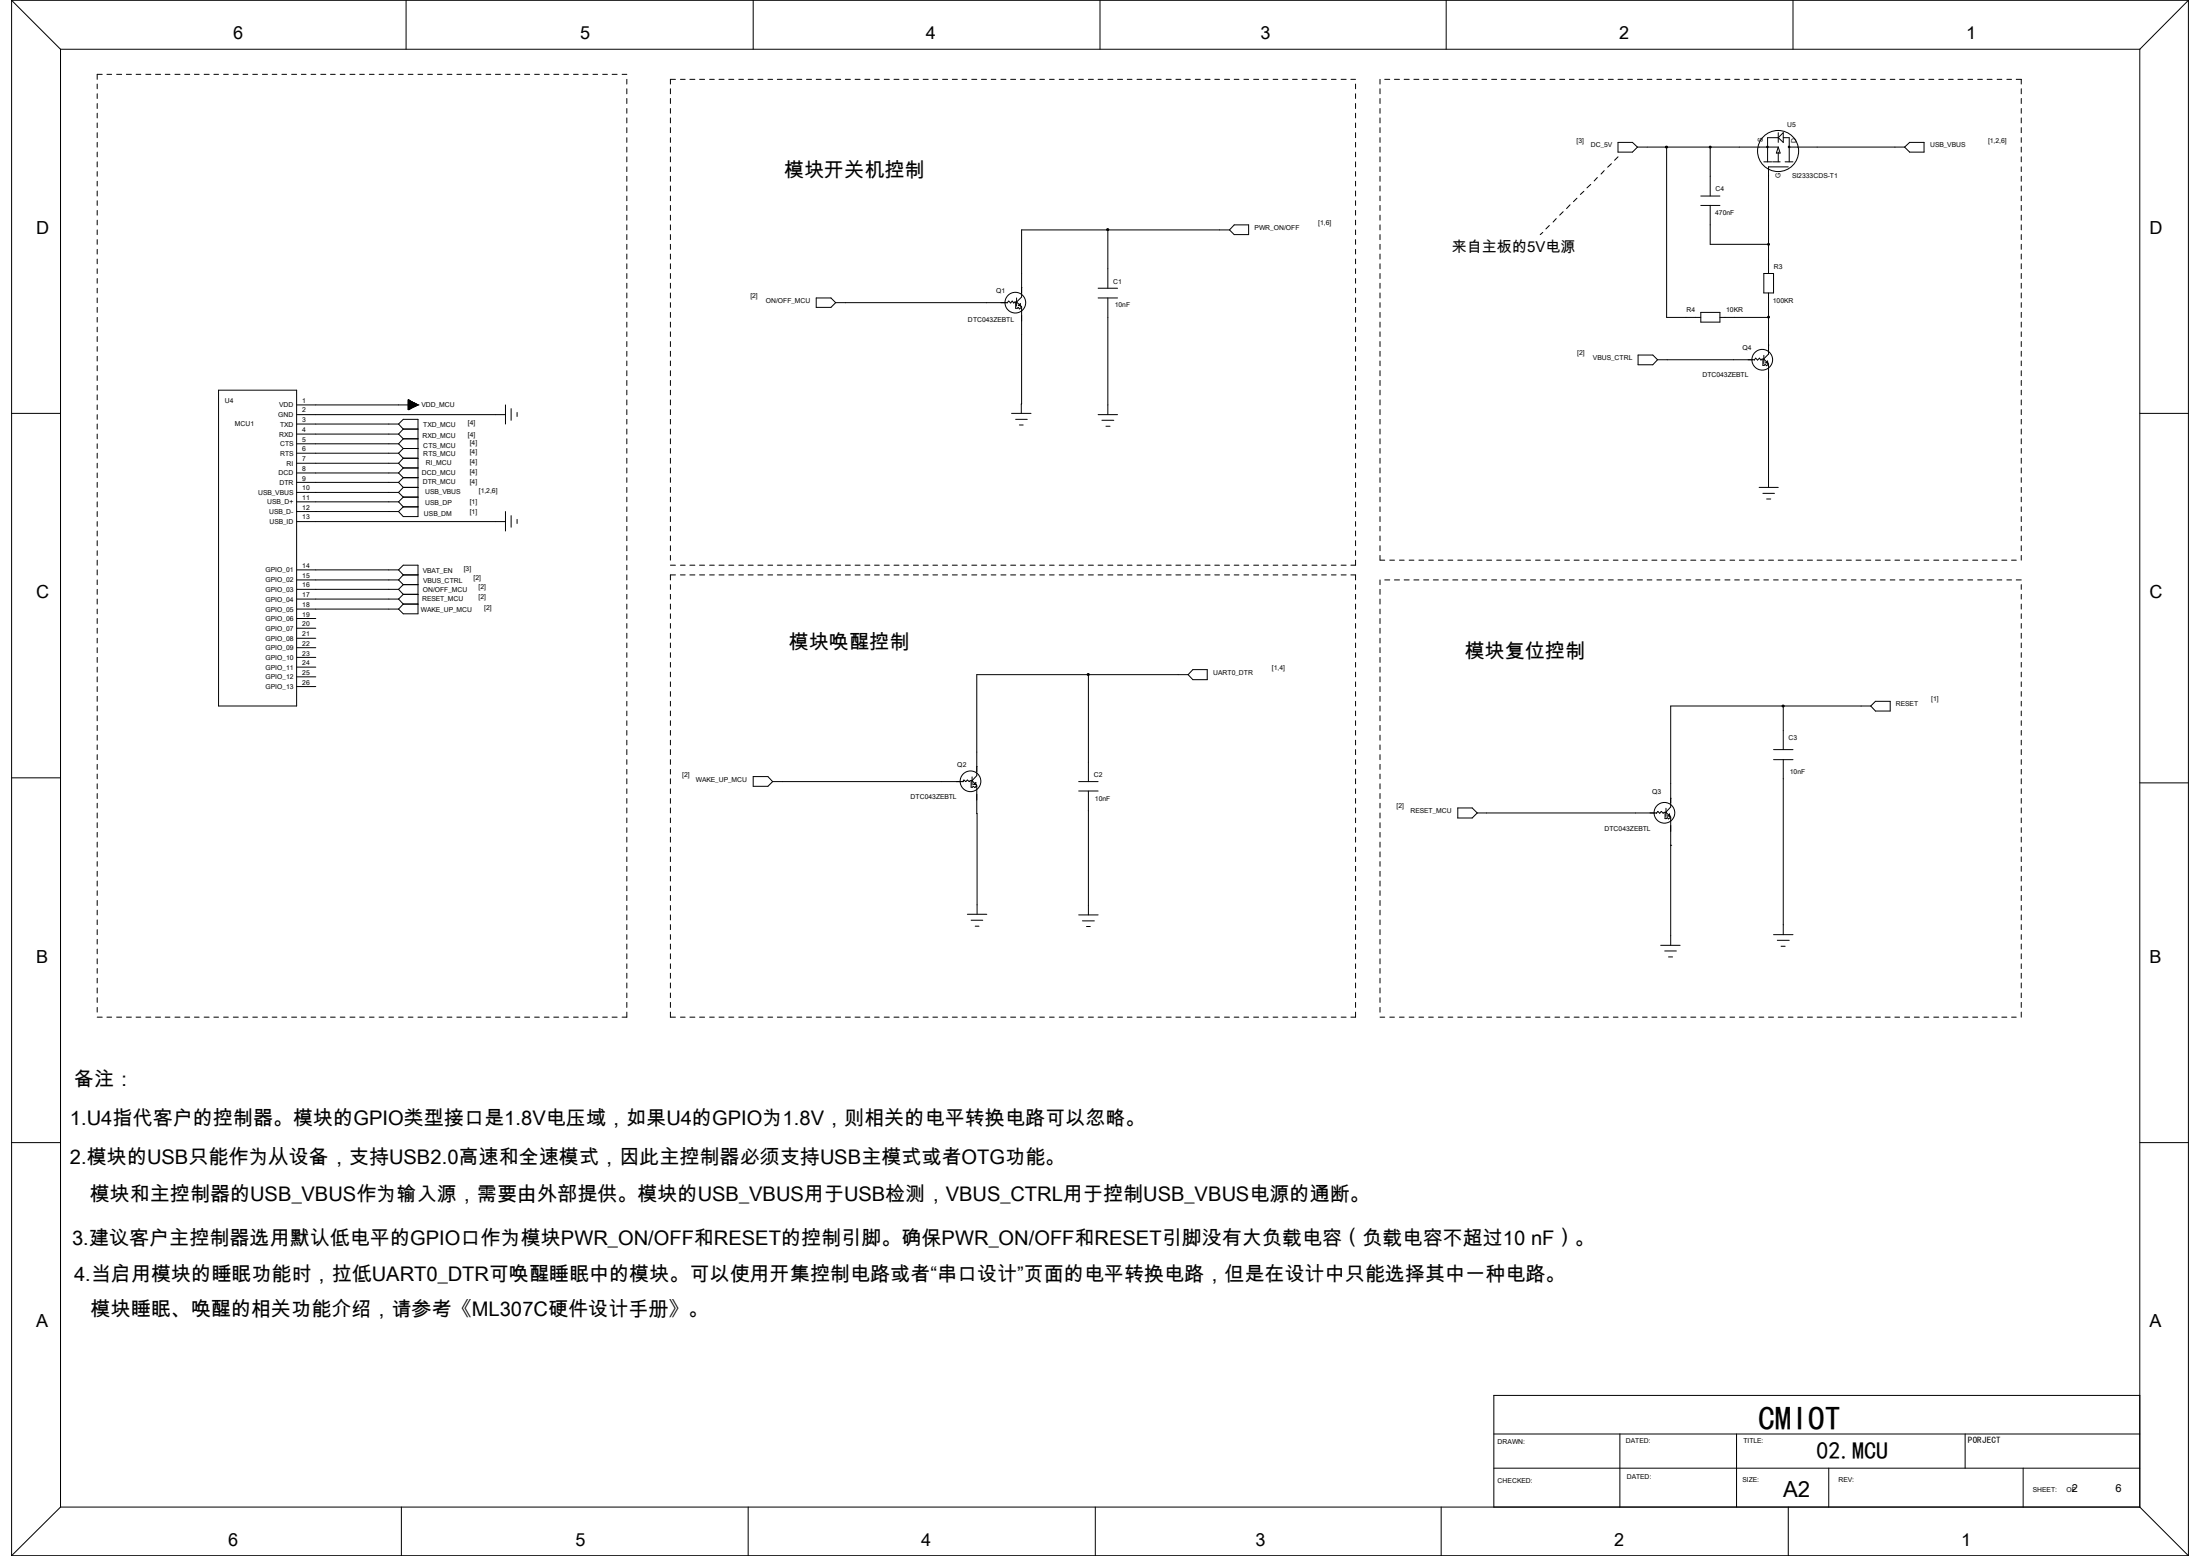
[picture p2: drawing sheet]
<svg xmlns="http://www.w3.org/2000/svg" width="297mm" height="210mm" viewBox="0 0 297 210" stroke-linecap="round" stroke-linejoin="round" font-family="sans-serif">
<g fill="none" stroke="#000" stroke-width=".14">
<path d="M1.6 0l6.6 6.6M1.6 0v210M1.6 0h293.8M8.2 6.6h280.7M8.2 6.6v196.8M13.1 11.3v.7M13.1 12.7v.6M13.1 14v.6M13.1 15.3v.6M13.1 16.6v.6M13.1 17.9v.7M13.1 19.2v.7"/>
<path d="M13.8 10h-.7v.7M14.4 10h.7M15.7 10h.7M17.1 10h.6M18.4 10h.6M19.7 10h.7M21 10h.7M22.3 10h.6M23.6 10h.7M24.9 10h.7M26.2 10h.7M27.6 10h.6"/>
<path d="M28.9 10h.6M30.2 10h.6M31.5 10h.7M32.8 10h.6M34.1 10h.7M35.4 10h.7M36.7 10h.7M38.1 10h.6M39.4 10h.6M40.7 10h.6M42 10h.6M43.3 10h.7"/>
<path d="M44.6 10h.7M45.9 10h.7M47.2 10h.7M48.6 10h.6M49.9 10h.6M51.2 10h.6M52.5 10h.6M53.8 10h.6M54.8 0v6.6M55.1 10h.7M56.4 10h.7M57.7 10h.7"/>
<path d="M59.1 10h.6M60.4 10h.6M61.7 10h.6M62.9 10h.7M64.3 10h.6M65.6 10h.7M66.9 10h.7M68.2 10h.7M69.6 10h.6M70.8 10h.7M72.2 10h.6M73.5 10h.6"/>
<path d="M74.8 10h.6M76.1 10h.7M77.4 10h.7M78.7 10h.7M80.1 10h.6M81.4 10h.6M82.6 10h.7M84 10h.6M84.6 10.7v.6M84.6 12v.7M84.6 13.3v.7M84.6 14.6v.7"/>
<path d="M84.6 15.9v.7M84.6 17.2v.7M84.6 18.6v.6M84.6 19.9v.6M90.5 12v.7M90.5 13.3v.7M90.5 14.6v.7M90.5 15.9v.7M90.5 17.2v.7M90.5 18.6v.6M90.5 19.9v.6M91.2 10.7h-.7v.6"/>
<path d="M91.9 10.7h.6M93.1 10.7h.7M94.4 10.7h.7M95.8 10.7h.6M97.1 10.7h.6M98.4 10.7h.7M99.7 10.7h.7M101 10.7h.7M101.7 0v6.6M102.3 10.7h.7M103.7 10.7h.6M104.9 10.7h.7"/>
<path d="M106.3 10.7h.6M107.6 10.7h.6M108.9 10.7h.7M110.2 10.7h.7M111.5 10.7h.7M112.8 10.7h.7M114.1 10.7h.7M115.4 10.7h.7M116.8 10.7h.6M118.1 10.7h.6M119.4 10.7h.7M120.7 10.7h.7"/>
<path d="M122 10.7h.6M123.3 10.7h.7M124.6 10.7h.7M125.9 10.7h.7M127.3 10.7h.6M128.6 10.7h.6M129.9 10.7h.6M131.2 10.7h.7M132.5 10.7h.7M133.8 10.7h.7M135.1 10.7h.7M136.4 10.7h.7"/>
<path d="M137.8 10.7h.6M139.1 10.7h.6M140.4 10.7h.6M141.7 10.7h.6M143 10.7h.7M144.3 10.7h.6M145.6 10.7h.7M146.9 10.7h.7M148.3 10.7h.6M148.5 0v6.6M149.6 10.7h.6M150.9 10.7h.7"/>
<path d="M152.2 10.7h.6M153.5 10.7h.7M154.8 10.7h.7M156.1 10.7h.7M157.4 10.7h.7M158.7 10.7h.7M160.1 10.7h.6M161.4 10.7h.7M162.7 10.7h.7M164 10.7h.6M165.3 10.7h.7M166.6 10.7h.7"/>
<path d="M167.9 10.7h.7M169.2 10.7h.7M170.6 10.7h.6M171.9 10.7h.6M173.2 10.7h.7M174.5 10.7h.6M175.8 10.7h.6M177.1 10.7h.7M178.4 10.7h.7M179.7 10.7h.7M181.1 10.7h.6M182.4 10.7h.6"/>
<path d="M183 11.3v.7M183 12.7v.6M183 14v.6M183 15.3v.6M183 16.6v.6M183 17.9v.7M183 19.2v.7M186.3 10.7v.6M186.3 12v.7M186.3 13.3v.7M186.3 14.6v.7M186.3 15.9v.7"/>
<path d="M186.3 17.2v.7M186.3 18.6v.6M186.3 19.9v.6M186.9 10.7h.7M188.3 10.7h.6M189.6 10.7h.6M190.9 10.7h.7M192.2 10.7h.7M193.5 10.7h.7M194.8 10.7h.7M195.2 0v6.6M196.1 10.7h.7"/>
<path d="M197.4 10.7h.7M198.8 10.7h.6M200.1 10.7h.6M201.4 10.7h.7M202.7 10.7h.7M204 10.7h.6M205.3 10.7h.7M206.6 10.7h.7M207.9 10.7h.7M209.3 10.7h.6M210.6 10.7h.6M211.9 10.7h.6"/>
<path d="M213.2 10.7h.7M214.5 10.7h.7M215.8 10.7h.7M217.1 10.7h.7M218.4 10.7h.7M218.4 19.2h2l.7 .7-.7 .6h-2zM219.8 10.7h.6M221.1 10.7h.6M221.1 19.9h19M222.4 10.7h.6M223.7 10.7h.6M225 10.7h.7"/>
<path d="M225 19.9v22.9h4.6M226.3 10.7h.6M227.6 10.7h.7M228.9 10.7h.7M230.3 10.7h.6M230.9 19.9v6.6M231.6 10.7h.6M232.9 10.7h.7M234.2 10.7h.6M235.5 10.7h.6M236.8 10.7h.7M238.1 10.7h.7"/>
<path d="M239.4 10.7h.7M240.1 18.6l.6-.7v1.3zM240.1 17.9v1.3M240.1 18.6h-1.5v3.2M240.1 19.9l.2 .8h-.5zM240.7 10.7h.7M240.7 18.6h.9v3.2M241.6 19.9h15.5M242.1 0v6.6M242.1 10.7h.6M243.4 10.7h.6M244.7 10.7h.6"/>
<path d="M246 10.7h.6M247.3 10.7h.6M248.6 10.7h.7M249.9 10.7h.7M251.2 10.7h.7M252.6 10.7h.6M253.9 10.7h.6M255.2 10.7h.6M256.5 10.7h.6M257.1 19.9l.7-.7h2v1.3h-2zM257.8 10.7h.6M259.1 10.7h.7"/>
<path d="M260.4 10.7h.7M261.7 10.7h.7M263.1 10.7h.6M264.3 10.7h.7M265.7 10.7h.6M267 10.7h.6M268.3 10.7h.6M269.6 10.7h.7M270.9 10.7h.7M272.2 10.7h.7v.6M272.9 12v.7M272.9 13.3v.7"/>
<path d="M272.9 14.6v.7M272.9 15.9v.7M272.9 17.2v.7M272.9 18.6v.6M272.9 19.9v.6M288.9 6.6v196.8M295.4 0l-6.5 6.6M295.4 0v210M13.1 20.5v.7M13.1 21.8v.7M13.1 23.2v.6M13.1 24.5v.6"/>
<path d="M13.1 25.8v.7M13.1 27.1v.6M13.1 28.4v.6M13.1 29.7v.7M13.1 31v.7M13.1 32.3v.7M13.1 33.7v.6M13.1 35v.6M13.1 36.3v.6M13.1 37.6v.6M13.1 38.9v.6M84.6 21.2v.6"/>
<path d="M84.6 22.5v.7M84.6 23.8v.7M84.6 25.1v.7M84.6 26.5v.6M84.6 27.7v.7M84.6 29v.7M84.6 30.4v.6M84.6 31.7v.6M84.6 33v.7M84.6 34.3v.7M84.6 35.6v.7M84.6 36.9v.7"/>
<path d="M84.6 38.2v.7M84.6 39.5v.7M90.5 21.2v.6M90.5 22.5v.7M90.5 23.8v.7M90.5 25.1v.7M90.5 26.5v.6M90.5 27.7v.7M90.5 29v.7M90.5 30.4v.6M90.5 31.7v.6M90.5 33v.7"/>
<path d="M90.5 34.3v.7M90.5 35.6v.7M90.5 36.9v.7M90.5 38.2v.7M90.5 39.5v.7M137.9 38.8h.1M148.3 38.9h2.6M149.6 31v7.9M166 31h-28.1v9.1l-.6 .6M166.6 30.4h2v1.3h-2l-.6-.7zM183 20.5v.7M183 21.8v.7"/>
<path d="M183 23.2v.6M183 24.5v.6M183 25.8v.7M183 27.1v.6M183 28.4v.6M183 29.7v.7M183 31v.7M183 32.3v.7M183 33.7v.6M183 35v.6M183 36.3v.6M183 37.6v.6"/>
<path d="M183 38.9v.6M186.3 21.2v.6M186.3 22.5v.7M186.3 23.8v.7M186.3 25.1v.7M186.3 26.5v.6M186.3 27.7v.7M186.3 29v.7M186.3 30.4v.6M186.3 31.7v.6M186.3 33v.7M186.3 34.3v.7"/>
<path d="M186.3 35.6v.7M186.3 36.9v.7M186.3 38.2v.7M186.3 39.5v.7M208.3 31.4l-.4 .3M209.2 30.4l-.5 .5M210.1 29.5l-.4 .5M211 28.6l-.4 .4M212 27.6l-.5 .6M212.9 26.8l-.5 .4M213.8 25.8l-.4 .4M214.8 24.9l-.6 .5"/>
<path d="M215.6 24l-.4 .4M216.6 23l-.4 .5M217.6 22.1l-.6 .5M218.4 21.2l-.4 .4M229.6 27.7h2.6M229.6 26.5h2.6M230.9 27.7v5.3h7.9M238.1 21.8h1.1M238.1 36.9h1.3v2.6h-1.3zM238.8 39.5v8.3l-.7 .6M239.3 21.8h1M240.1 20.5v1.3"/>
<path d="M241 21.8h1.1M241.4 22.5h-2.6v14.4M272.9 21.2v.6M272.9 22.5v.7M272.9 23.8v.7M272.9 25.1v.7M272.9 26.5v.6M272.9 27.7v.7M272.9 29v.7M272.9 30.4v.6M272.9 31.7v.6M272.9 33v.7"/>
<path d="M272.9 34.3v.7M272.9 35.6v.7M272.9 36.9v.7M272.9 38.2v.7M272.9 39.5v.7M1.6 55.8h6.6M13.1 40.2v.7M13.1 41.5v.7M13.1 42.8v.7M13.1 44.2v.6M13.1 45.4v.7M13.1 46.8v.6"/>
<path d="M13.1 48.1v.6M13.1 49.4v.6M13.1 50.7v.7M13.1 52v.7M13.1 53.3v.7M13.1 54.7v.6M13.1 56v.6M13.1 57.2v.7M13.1 58.6v.6M13.1 59.9v.6M29.5 52.7h10.5v42.6h-10.5zM40 54.7h16.4"/>
<path d="M40 56h28.2M40 57.2h13.8M40 58.6h13.8M40 59.9h13.8M53.8 57.2l.6 .7M53.8 57.2l.6-.6h2v13.1h-2l-.6-.7M53.8 58.6l.6 .6M53.8 59.9l.6 .6M54.4 57.9h2M54.4 59.2h2M54.4 57.9l-.6 .7M54.4 59.2l-.6 .7"/>
<path d="M55.1 55.3h.1M55.1 54h.1M55.1 54v1.3M55.1 54l1.3 .7M55.1 55.2h.1M55.1 54.1h.2v1.1h-.2M55.1 55.2h.4M55.1 54.2h.4v.9h-.4M55.1 55h.6M55.1 54.9h.7M55.1 54.9h.9M55.1 54.8h1"/>
<path d="M55.1 54.8h1.1M55.1 54.6l1.2 .1M55.1 54.6h1.2v.1M55.1 54.5h1.1v.3M55.1 54.4h.9v.4M55.1 54.4h.9v.5M55.1 54.4h.7v.5M55.1 54.3h.6v.6M55.1 54.2h.5v.8M55.1 54.1h.3v1.1M55.1 54h.1v1.2M55.2 54v1.3"/>
<path d="M55.3 54.1v1.1M55.4 54.1v1.1M55.5 54.1v1M55.6 54.2v.8M55.7 54.3v.7M55.8 54.3v.6M55.9 54.4v.5h-.8M56 54.4v.4M56.1 54.5v.3M56.2 54.5v.2M56.3 54.6v.1h-1.2M56.4 54.7h.1"/>
<path d="M56.4 54.7l-1.3 .6M68.2 54.7v2.5M69 55.2v1.5M69.8 55.7v.5M84.6 40.9v.6M84.6 42.2v.6M84.6 43.5v.7M84.6 44.8v.6M84.6 46.1v.7M84.6 47.4v.7M84.6 48.7v.7M84.6 50v.7"/>
<path d="M84.6 51.4v.6M84.6 52.7v.6M84.6 54v.7M84.6 55.3v.7M84.6 56.6v.6M84.6 57.9v.7M84.6 59.2v.7M90.5 40.9v.6M90.5 42.2v.6M90.5 43.5v.7M90.5 44.8v.6M90.5 46.1v.7"/>
<path d="M90.5 47.4v.7M90.5 48.7v.7M90.5 50v.7M90.5 51.4v.6M90.5 52.7v.6M90.5 54v.7M90.5 55.3v.7M90.5 56.6v.6M90.5 57.9v.7M90.5 59.2v.7M110.2 40.2h2l.6 .7-.6 .6h-2zM112.8 40.9h23.2"/>
<path d="M136 40.9h.1M136 40.9l.2-.3 .2 .3 .3-.3 .2 .3 .1-.1h.2l.7 .6v14.4M136.6 55.8h2.6M137.1 40.8v.8h.2l.2-.1 .1 .2 .3-.1M137.1 56.6h1.6M137.2 40.2v1.1M137.6 57.4h.5M137.8 41.3v-.3l-.3 .2 .3 .1M148.3 56h2.6M148.3 40.2h2.6M148.8 56.7h1.6M149.3 57.5h.6"/>
<path d="M149.6 40.2v15.8M183 40.2v.7M183 41.5v.7M183 42.8v.7M183 44.2v.6M183 45.4v.7M183 46.8v.6M183 48.1v.6M183 49.4v.6M183 50.7v.7M183 52v.7M183 53.3v.7"/>
<path d="M183 54.7v.6M183 56v.6M183 57.2v.7M183 58.6v.6M183 59.9v.6M186.3 40.9v.6M186.3 42.2v.6M186.3 43.5v.7M186.3 44.8v.6M186.3 46.1v.7M186.3 47.4v.7M186.3 48.7v.7"/>
<path d="M186.3 50v.7M186.3 51.4v.6M186.3 52.7v.6M186.3 54v.7M186.3 55.3v.7M186.3 56.6v.6M186.3 57.9v.7M186.3 59.2v.7M221.1 47.9h2l.7 .7-.7 .6h-2zM223.8 48.6h13.1M229.6 42.2h2.6v1.3h-2.6zM232.2 42.8h6.6"/>
<path d="M236.9 48.6l.1-.3 .3 .3 .2-.3 .2 .3 .2-.1h.2l.7 .6v16.7M236.9 48.6h.1M238 48.5v.8l.3-.1 .2 .2 .3-.2M238.1 48v1.1M238.6 49v-.3l-.2 .3h.2M238.8 46.6h.1M272.9 40.9v.6M272.9 42.2v.6M272.9 43.5v.7M272.9 44.8v.6M272.9 46.1v.7M272.9 47.4v.7"/>
<path d="M272.9 48.7v.7M272.9 50v.7M272.9 51.4v.6M272.9 52.7v.6M272.9 54v.7M272.9 55.3v.7M272.9 56.6v.6M272.9 57.9v.7M272.9 59.2v.7M288.9 55.8h6.5M13.1 61.2v.6M13.1 62.5v.7"/>
<path d="M13.1 63.8v.7M13.1 65.1v.7M13.1 66.5v.6M13.1 67.7v.7M13.1 69v.7M13.1 70.4v.6M13.1 71.7v.6M13.1 73v.7M13.1 74.3v.7M13.1 75.6v.7M13.1 76.9v.7M13.1 78.3v.6"/>
<path d="M13.1 79.5v.7M40 78.3h13.8M40 61.2h13.8M40 62.5h13.8M40 63.8h13.8M40 65.1h13.8M40 66.5h13.8M40 67.7h13.8M40 69h13.8M40 70.4h28.2M40 76.9h13.8M40 79.5h13.8"/>
<path d="M53.8 76.9l.6-.6h2v6.5h-2l-.6-.6M53.8 61.2l.6 .6M53.8 62.5l.6 .7M53.8 63.8l.6 .7M53.8 65.1l.6 .7M53.8 66.5l.6 .6M53.8 67.7l.6 .7M53.8 76.9l.6 .7M53.8 78.3l.6 .6M53.8 79.5l.6 .7M54.4 77.6h2M54.4 60.5h2"/>
<path d="M54.4 61.8h2M54.4 60.5l-.6 .7M54.4 63.2h2M54.4 61.8l-.6 .7M54.4 64.5h2M54.4 63.2l-.6 .6M54.4 65.8h2M54.4 64.5l-.6 .6M54.4 67.1h2M54.4 65.8l-.6 .7M54.4 68.4h2M54.4 67.1l-.6 .6"/>
<path d="M54.4 68.4l-.6 .6M54.4 78.9h2M54.4 77.6l-.6 .7M54.4 78.9l-.6 .6M68.2 69v2.7M69 69.6v1.6M69.8 70.1v.6M84.6 60.5v.7M84.6 61.8v.7M84.6 63.2v.6M84.6 64.5v.6M84.6 65.8v.7"/>
<path d="M84.6 67.1v.6M84.6 68.4v.6M84.6 69.7v.7M84.6 71v.7M84.6 72.3v.7M84.6 73.7v.6M84.6 75v.6M84.6 76.3v.6M84.6 77.6v.7M84.6 78.9v.6M90.5 60.5v.7M90.5 61.8v.7"/>
<path d="M90.5 63.2v.6M90.5 64.5v.6M90.5 65.8v.7M90.5 67.1v.6M90.5 68.4v.6M90.5 69.7v.7M90.5 71v.7M90.5 72.3v.7M90.5 73.7v.6M90.5 75v.6M90.5 78.9v.6M90.5 76.3h.7"/>
<path d="M91.2 77.6h-.7v.7M91.9 76.3h.6M91.9 77.6h.6M93.1 76.3h.7M93.1 77.6h.7M94.4 76.3h.7M94.4 77.6h.7M95.8 76.3h.6M95.8 77.6h.6M97.1 76.3h.6M97.1 77.6h.6M98.4 76.3h.7"/>
<path d="M98.4 77.6h.7M99.7 76.3h.7M99.7 77.6h.7M101 76.3h.7M101 77.6h.7M102.3 76.3h.7M102.3 77.6h.7M103.7 76.3h.6M103.7 77.6h.6M104.9 76.3h.7M104.9 77.6h.7M106.3 76.3h.6"/>
<path d="M106.3 77.6h.6M107.6 76.3h.6M107.6 77.6h.6M108.9 76.3h.7M108.9 77.6h.7M110.2 76.3h.7M110.2 77.6h.7M111.5 76.3h.7M111.5 77.6h.7M112.8 76.3h.7M112.8 77.6h.7M114.1 76.3h.7"/>
<path d="M114.1 77.6h.7M115.4 76.3h.7M115.4 77.6h.7M116.8 76.3h.6M116.8 77.6h.6M118.1 76.3h.6M118.1 77.6h.6M119.4 76.3h.7M119.4 77.6h.7M120.7 76.3h.7M120.7 77.6h.7M122 76.3h.6"/>
<path d="M122 77.6h.6M123.3 76.3h.7M123.3 77.6h.7M124.6 76.3h.7M124.6 77.6h.7M125.9 76.3h.7M125.9 77.6h.7M127.3 76.3h.6M127.3 77.6h.6M128.6 76.3h.6M128.6 77.6h.6M129.9 76.3h.6"/>
<path d="M129.9 77.6h.6M131.2 76.3h.7M131.2 77.6h.7M132.5 76.3h.7M132.5 77.6h.7M133.8 76.3h.7M133.8 77.6h.7M135.1 76.3h.7M135.1 77.6h.7M136.4 76.3h.7M136.4 77.6h.7M137.8 76.3h.6"/>
<path d="M137.8 77.6h.6M139.1 76.3h.6M139.1 77.6h.6M140.4 76.3h.6M140.4 77.6h.6M141.7 76.3h.6M141.7 77.6h.6M143 76.3h.7M143 77.6h.7M144.3 76.3h.6M144.3 77.6h.6M145.6 76.3h.7"/>
<path d="M145.6 77.6h.7M146.9 76.3h.7M146.9 77.6h.7M148.3 76.3h.6M148.3 77.6h.6M149.6 76.3h.6M149.6 77.6h.6M150.9 76.3h.7M150.9 77.6h.7M152.2 76.3h.6M152.2 77.6h.6M153.5 76.3h.7"/>
<path d="M153.5 77.6h.7M154.8 76.3h.7M154.8 77.6h.7M156.1 76.3h.7M156.1 77.6h.7M157.4 76.3h.7M157.4 77.6h.7M158.7 76.3h.7M158.7 77.6h.7M160.1 76.3h.6M160.1 77.6h.6M161.4 76.3h.7"/>
<path d="M161.4 77.6h.7M162.7 76.3h.7M162.7 77.6h.7M164 76.3h.6M164 77.6h.6M165.3 76.3h.7M165.3 77.6h.7M166.6 76.3h.7M166.6 77.6h.7M167.9 76.3h.7M167.9 77.6h.7M169.2 76.3h.7"/>
<path d="M169.2 77.6h.7M170.6 76.3h.6M170.6 77.6h.6M171.9 76.3h.6M171.9 77.6h.6M173.2 76.3h.7M173.2 77.6h.7M174.5 76.3h.6M174.5 77.6h.6M175.8 76.3h.6M175.8 77.6h.6M177.1 76.3h.7"/>
<path d="M177.1 77.6h.7M178.4 76.3h.7M178.4 77.6h.7M179.7 76.3h.7M179.7 77.6h.7M181.1 76.3h.6M181.1 77.6h.6M182.4 77.6h.6v.7M183 75.6v.7h-.6M183 61.2v.6M183 62.5v.7M183 63.8v.7"/>
<path d="M183 65.1v.7M183 66.5v.6M183 67.7v.7M183 69v.7M183 70.4v.6M183 71.7v.6M183 73v.7M183 74.3v.7M183 78.9v.6M186.3 60.5v.7M186.3 61.8v.7M186.3 63.2v.6"/>
<path d="M186.3 64.5v.6M186.3 65.8v.7M186.3 67.1v.6M186.3 68.4v.6M186.3 69.7v.7M186.3 71v.7M186.3 72.3v.7M186.3 73.7v.6M186.3 75v.6h.6M186.3 78.3v.6M186.3 79.5v.7M186.9 78.3h.7"/>
<path d="M187.6 75.6h.7M188.3 78.3h.6M188.9 75.6h.7M189.6 78.3h.6M190.2 75.6h.7M190.9 78.3h.7M191.6 75.6h.6M192.2 78.3h.7M192.9 75.6h.6M193.5 78.3h.7M194.2 75.6h.6M194.8 78.3h.7"/>
<path d="M195.5 75.6h.6M196.1 78.3h.7M196.8 75.6h.6M197.4 78.3h.7M198.1 75.6h.7M198.8 78.3h.6M199.4 75.6h.7M200.1 78.3h.6M200.7 75.6h.7M201.4 78.3h.7M202.1 75.6h.6M202.7 78.3h.7"/>
<path d="M203.4 75.6h.6M204 78.3h.6M204.6 75.6h.7M205.3 78.3h.7M206 75.6h.6M206.6 78.3h.7M207.3 75.6h.6M207.9 78.3h.7M208.6 75.6h.7M209.3 78.3h.6M209.9 75.6h.7M210.6 78.3h.6"/>
<path d="M211.2 75.6h.7M211.9 78.3h.6M212.5 75.6h.7M213.2 78.3h.7M213.9 75.6h.6M214.5 78.3h.7M215.2 75.6h.6M215.8 78.3h.7M216.5 75.6h.6M217.1 78.3h.7M217.8 75.6h.6M218.4 78.3h.7"/>
<path d="M219.1 75.6h.7M219.8 78.3h.6M220.4 75.6h.7M221.1 78.3h.6M221.7 75.6h.7M222.4 78.3h.6M223 75.6h.7M223.7 78.3h.6M224.3 75.6h.7M225 78.3h.7M225.7 75.6h.6M226.3 78.3h.6"/>
<path d="M226.9 75.6h.7M227.6 78.3h.7M228.3 75.6h.6M228.9 78.3h.7M229.6 75.6h.7M230.3 78.3h.6M230.9 75.6h.7M231.6 78.3h.6M232.2 75.6h.7M232.9 78.3h.7M233.6 75.6h.6M234.2 78.3h.6"/>
<path d="M234.8 75.6h.7M235.5 78.3h.6M236.1 75.6h.7M236.8 78.3h.7M237.5 75.6h.6M237.5 65.8h2.6M238 66.6h1.6M238.1 78.3h.7M238.5 67.4h.6M238.8 75.6h.6M239.4 78.3h.7M240.1 75.6h.6"/>
<path d="M240.7 78.3h.7M241.4 75.6h.7M242.1 78.3h.6M242.7 75.6h.7M243.4 78.3h.6M244 75.6h.7M244.7 78.3h.6M245.3 75.6h.7M246 78.3h.6M246.6 75.6h.7M247.3 78.3h.6M247.9 75.6h.7"/>
<path d="M248.6 78.3h.7M249.3 75.6h.6M249.9 78.3h.7M250.6 75.6h.6M251.2 78.3h.7M251.9 75.6h.7M252.6 78.3h.6M253.2 75.6h.7M253.9 78.3h.6M254.5 75.6h.7M255.2 78.3h.6M255.8 75.6h.7"/>
<path d="M256.5 78.3h.6M257.1 75.6h.7M257.8 78.3h.6M258.4 75.6h.7M259.1 78.3h.7M259.8 75.6h.6M260.4 78.3h.7M261.1 75.6h.6M261.7 78.3h.7M262.4 75.6h.7M263.1 78.3h.6M263.7 75.6h.6"/>
<path d="M264.3 78.3h.7M265 75.6h.7M265.7 78.3h.6M266.3 75.6h.7M267 78.3h.6M267.6 75.6h.7M268.3 78.3h.6M268.9 75.6h.7M269.6 78.3h.7M270.3 75.6h.6M270.9 78.3h.7M271.6 75.6h.6"/>
<path d="M272.2 78.3h.7M272.9 60.5v.7M272.9 61.8v.7M272.9 63.2v.6M272.9 64.5v.6M272.9 65.8v.7M272.9 67.1v.6M272.9 68.4v.6M272.9 69.7v.7M272.9 71v.7M272.9 72.3v.7M272.9 73.7v.6"/>
<path d="M272.9 75v.6M272.9 78.9v.6M13.1 80.9v.6M13.1 82.2v.6M13.1 83.5v.7M13.1 84.8v.7M13.1 86.1v.7M13.1 87.4v.7M13.1 88.7v.7M13.1 90v.7M13.1 91.4v.6M13.1 92.7v.6"/>
<path d="M13.1 94v.7M13.1 95.3v.7M13.1 96.6v.7M13.1 97.9v.7M13.1 99.2v.7M40 80.9h13.8M40 82.2h13.8M40 83.5h2.6M40 84.8h2.6M40 86.1h2.6M40 87.4h2.6M40 88.7h2.6"/>
<path d="M40 90h2.6M40 91.4h2.6M40 92.7h2.6M53.8 80.9l.6 .6M54.4 80.2h2M54.4 81.5h2M54.4 80.2l-.6 .7M54.4 81.5l-.6 .7M84.6 80.2v.7M84.6 81.5v.7M84.6 82.8v.7M84.6 84.2v.6"/>
<path d="M84.6 85.5v.6M84.6 86.8v.6M84.6 88.1v.6M84.6 89.4v.6M84.6 90.7v.7M84.6 92v.7M84.6 93.3v.7M84.6 94.7v.6M84.6 96v.6M84.6 97.3v.6M84.6 98.6v.6M84.6 99.9v.6"/>
<path d="M90.5 80.2v.7M90.5 81.5v.7M90.5 82.8v.7M90.5 84.2v.6M90.5 85.5v.6M90.5 86.8v.6M90.5 88.1v.6M90.5 89.4v.6M90.5 90.7v.7M90.5 92v.7M90.5 93.3v.7M90.5 94.7v.6"/>
<path d="M90.5 96v.6M90.5 97.3v.6M90.5 98.6v.6M90.5 99.9v.6M146.9 91.1v14.4M160.4 91.1h-28.5v13.6l-.7 .7M161 90.4h2v1.3h-2l-.6-.6zM183 80.2v.7M183 81.5v.7M183 82.8v.7M183 84.2v.6M183 85.5v.6"/>
<path d="M183 86.8v.6M183 88.1v.6M183 89.4v.6M183 90.7v.7M183 92v.7M183 93.3v.7M183 94.7v.6M183 96v.6M183 97.3v.6M183 98.6v.6M183 99.9v.6M186.3 80.9v.6"/>
<path d="M186.3 82.2v.6M186.3 83.5v.7M186.3 84.8v.7M186.3 86.1v.7M186.3 87.4v.7M186.3 88.7v.7M186.3 90v.7M186.3 91.4v.6M186.3 92.7v.6M186.3 94v.7M186.3 95.3v.7M186.3 96.6v.7"/>
<path d="M186.3 97.9v.7M186.3 99.2v.7M240.7 95.3v5.9M252.6 95.3h-27v13.6l-.7 .7M252.6 95.3l.6-.6h2v1.3h-2zM272.9 80.2v.7M272.9 81.5v.7M272.9 82.8v.7M272.9 84.2v.6M272.9 85.5v.6M272.9 86.8v.6M272.9 88.1v.6"/>
<path d="M272.9 89.4v.6M272.9 90.7v.7M272.9 92v.7M272.9 93.3v.7M272.9 94.7v.6M272.9 96v.6M272.9 97.3v.6M272.9 98.6v.6M272.9 99.9v.6M1.6 105h6.6M13.1 100.5v.7M13.1 101.9v.6"/>
<path d="M13.1 103.2v.6M13.1 104.5v.6M13.1 105.8v.7M13.1 107.1v.7M13.1 108.4v.7M13.1 109.7v.7M13.1 111v.7M13.1 112.4v.6M13.1 113.7v.6M13.1 115v.7M13.1 116.3v.6M13.1 117.6v.7"/>
<path d="M13.1 118.9v.7M84.6 101.2v.7M84.6 102.5v.7M84.6 103.8v.7M84.6 105.1v.7M84.6 106.5v.6M84.6 107.8v.6M84.6 109.1v.6M84.6 110.4v.6M84.6 111.7v.7M84.6 113v.7M84.6 114.3v.7"/>
<path d="M84.6 115.7v.6M84.6 116.9v.7M84.6 118.3v.6M84.6 119.6v.6M90.5 101.2v.7M90.5 102.5v.7M90.5 103.8v.7M90.5 105.1v.7M90.5 106.5v.6M90.5 107.8v.6M90.5 109.1v.6M90.5 110.4v.6"/>
<path d="M90.5 111.7v.7M90.5 113v.7M90.5 114.3v.7M90.5 115.7v.6M90.5 116.9v.7M90.5 118.3v.6M90.5 119.6v.6M101.7 104.8h2l.6 .7-.6 .6h-2zM104.3 105.5h25.7M130 105.5h.1M131.1 105.4v.9l.3-.2 .2 .2 .3-.1M131.2 105.4h-.2l-.1 .1-.3-.2-.2 .2-.3-.2-.1 .2"/>
<path d="M131.2 105.4l.7 .6v17.4M131.2 104.9v1.1M131.7 105.9v-.3l-.3 .3h.3M131.9 103.5h.1M145.6 106.8h2.7M145.6 105.5h2.7M146.9 106.8v16.7M183 101.2v.7M183 102.5v.7M183 103.8v.7M183 105.1v.7M183 106.5v.6"/>
<path d="M183 107.8v.6M183 109.1v.6M183 110.4v.6M183 111.7v.7M183 113v.7M183 114.3v.7M183 115.7v.6M183 116.9v.7M183 118.3v.6M183 119.6v.6M186.3 100.5v.7M186.3 101.9v.6"/>
<path d="M186.3 103.2v.6M186.3 104.5v.6M186.3 105.8v.7M186.3 107.1v.7M186.3 108.4v.7M186.3 109.7v.7M186.3 111v.7M186.3 112.4v.6M186.3 113.7v.6M186.3 115v.7M186.3 116.3v.6M186.3 117.6v.7"/>
<path d="M186.3 118.9v.7M196.8 109.1h2l.6 .6-.6 .7h-2zM199.4 109.7h24.2M223.6 109.7v.1M223.6 109.7l.2-.2 .3 .3 .2-.3 .2 .3 .2-.2h.2l.7 .7v17.3M224.8 109.6v.9l.3-.1 .2 .1 .3-.1M224.9 109.1v1.1M225.4 110.2v-.3l-.3 .3h.3M225.6 114.1h.1M225.6 107.7h.1M239.4 102.5h2.7M239.4 101.2h2.7"/>
<path d="M240.7 102.5v23.7M272.9 101.2v.7M272.9 102.5v.7M272.9 103.8v.7M272.9 105.1v.7M272.9 106.5v.6M272.9 107.8v.6M272.9 109.1v.6M272.9 110.4v.6M272.9 111.7v.7M272.9 113v.7M272.9 114.3v.7"/>
<path d="M272.9 115.7v.6M272.9 116.9v.7M272.9 118.3v.6M272.9 119.6v.6M288.9 105.7h6.5M13.1 137.3h.7M13.1 120.2v.7M13.1 121.5v.7M13.1 122.9v.6M13.1 124.2v.6M13.1 125.5v.7M13.1 126.8v.6"/>
<path d="M13.1 128.1v.6M13.1 129.4v.7M13.1 130.7v.7M13.1 132v.7M13.1 133.3v.7M13.1 134.7v.6M13.1 136v.6M14.4 137.3h.7M15.7 137.3h.7M17.1 137.3h.6M18.4 137.3h.6M19.7 137.3h.7"/>
<path d="M21 137.3h.7M22.3 137.3h.6M23.6 137.3h.7M24.9 137.3h.7M26.2 137.3h.7M27.6 137.3h.6M28.9 137.3h.6M30.2 137.3h.6M31.5 137.3h.7M32.8 137.3h.6M34.1 137.3h.7M35.4 137.3h.7"/>
<path d="M36.7 137.3h.7M38.1 137.3h.6M39.4 137.3h.6M40.7 137.3h.6M42 137.3h.6M43.3 137.3h.7M44.6 137.3h.7M45.9 137.3h.7M47.2 137.3h.7M48.6 137.3h.6M49.9 137.3h.6M51.2 137.3h.6"/>
<path d="M52.5 137.3h.6M53.8 137.3h.6M55.1 137.3h.7M56.4 137.3h.7M57.7 137.3h.7M59.1 137.3h.6M60.4 137.3h.6M61.7 137.3h.6M62.9 137.3h.7M64.3 137.3h.6M65.6 137.3h.7M66.9 137.3h.7"/>
<path d="M68.2 137.3h.7M69.6 137.3h.6M70.8 137.3h.7M72.2 137.3h.6M73.5 137.3h.6M74.8 137.3h.6M76.1 137.3h.7M77.4 137.3h.7M78.7 137.3h.7M80.1 137.3h.6M81.4 137.3h.6M82.6 137.3h.7"/>
<path d="M84.6 136.6v.7h-.6M84.6 120.9v.6M84.6 122.2v.7M84.6 123.5v.7M84.6 124.8v.7M84.6 126.2v.6M84.6 127.4v.7M84.6 128.7v.7M84.6 130.1v.6M84.6 131.4v.6M84.6 132.7v.6M84.6 134v.7"/>
<path d="M84.6 135.3v.7M90.5 120.9v.6M90.5 122.2v.7M90.5 123.5v.7M90.5 124.8v.7M90.5 126.2v.6M90.5 127.4v.7M90.5 128.7v.7M90.5 130.1v.6M90.5 131.4v.6M90.5 132.7v.6M90.5 134v.7"/>
<path d="M90.5 135.3v.7M90.5 136.6v.7h.7M91.9 137.3h.6M93.1 137.3h.7M94.4 137.3h.7M95.8 137.3h.6M97.1 137.3h.6M98.4 137.3h.7M99.7 137.3h.7M101 137.3h.7M102.3 137.3h.7M103.7 137.3h.6"/>
<path d="M104.9 137.3h.7M106.3 137.3h.6M107.6 137.3h.6M108.9 137.3h.7M110.2 137.3h.7M111.5 137.3h.7M112.8 137.3h.7M114.1 137.3h.7M115.4 137.3h.7M116.8 137.3h.6M118.1 137.3h.6M119.4 137.3h.7"/>
<path d="M120.7 137.3h.7M122 137.3h.6M123.3 137.3h.7M124.6 137.3h.7M125.9 137.3h.7M127.3 137.3h.6M128.6 137.3h.6M129.9 137.3h.6M130.6 123.4h2.6M131.1 124.2h1.6M131.2 137.3h.7M131.7 125h.5"/>
<path d="M132.5 137.3h.7M133.8 137.3h.7M135.1 137.3h.7M136.4 137.3h.7M137.8 137.3h.6M139.1 137.3h.6M140.4 137.3h.6M141.7 137.3h.6M143 137.3h.7M144.3 137.3h.6M145.6 137.3h.7M145.6 123.5h2.7"/>
<path d="M146.1 124.3h1.6M146.7 125.1h.5M146.9 137.3h.7M148.3 137.3h.6M149.6 137.3h.6M150.9 137.3h.7M152.2 137.3h.6M153.5 137.3h.7M154.8 137.3h.7M156.1 137.3h.7M157.4 137.3h.7M158.7 137.3h.7"/>
<path d="M160.1 137.3h.6M161.4 137.3h.7M162.7 137.3h.7M164 137.3h.6M165.3 137.3h.7M166.6 137.3h.7M167.9 137.3h.7M169.2 137.3h.7M170.6 137.3h.6M171.9 137.3h.6M173.2 137.3h.7M174.5 137.3h.6"/>
<path d="M175.8 137.3h.6M177.1 137.3h.7M178.4 137.3h.7M179.7 137.3h.7M181.1 137.3h.6M183 120.9v.6M183 122.2v.7M183 123.5v.7M183 124.8v.7M183 126.2v.6M183 127.4v.7M183 128.7v.7"/>
<path d="M183 130.1v.6M183 131.4v.6M183 132.7v.6M183 134v.7M183 135.3v.7M183 136.6v.7h-.6M186.3 137.3h.6M186.3 120.2v.7M186.3 121.5v.7M186.3 122.9v.6M186.3 124.2v.6M186.3 125.5v.7"/>
<path d="M186.3 126.8v.6M186.3 128.1v.6M186.3 129.4v.7M186.3 130.7v.7M186.3 132v.7M186.3 133.3v.7M186.3 134.7v.6M186.3 136v.6M187.6 137.3h.7M188.9 137.3h.7M190.2 137.3h.7M191.6 137.3h.6"/>
<path d="M192.9 137.3h.6M194.2 137.3h.6M195.5 137.3h.6M196.8 137.3h.6M198.1 137.3h.7M199.4 137.3h.7M200.7 137.3h.7M202.1 137.3h.6M203.4 137.3h.6M204.6 137.3h.7M206 137.3h.6M207.3 137.3h.6"/>
<path d="M208.6 137.3h.7M209.9 137.3h.7M211.2 137.3h.7M212.5 137.3h.7M213.9 137.3h.6M215.2 137.3h.6M216.5 137.3h.6M217.8 137.3h.6M219.1 137.3h.7M220.4 137.3h.7M221.7 137.3h.7M223 137.3h.7"/>
<path d="M224.2 127.6h2.6M224.3 137.3h.7M224.7 128.4h1.6M225.3 129.2h.5M225.7 137.3h.6M226.9 137.3h.7M228.3 137.3h.6M229.6 137.3h.7M230.9 137.3h.7M232.2 137.3h.7M233.6 137.3h.6M234.8 137.3h.7"/>
<path d="M236.1 137.3h.7M237.5 137.3h.6M238.8 137.3h.6M239.4 126.2h2.7M239.9 126.9h1.7M240.1 137.3h.6M240.5 127.7h.5M241.4 137.3h.7M242.7 137.3h.7M244 137.3h.7M245.3 137.3h.7M246.6 137.3h.7"/>
<path d="M247.9 137.3h.7M249.3 137.3h.6M250.6 137.3h.6M251.9 137.3h.7M253.2 137.3h.7M254.5 137.3h.7M255.8 137.3h.7M257.1 137.3h.7M258.4 137.3h.7M259.8 137.3h.6M261.1 137.3h.6M262.4 137.3h.7"/>
<path d="M263.7 137.3h.6M265 137.3h.7M266.3 137.3h.7M267.6 137.3h.7M268.9 137.3h.7M270.3 137.3h.6M271.6 137.3h.6M272.9 120.9v.6M272.9 122.2v.7M272.9 123.5v.7M272.9 124.8v.7M272.9 126.2v.6"/>
<path d="M272.9 127.4v.7M272.9 128.7v.7M272.9 130.1v.6M272.9 131.4v.6M272.9 132.7v.6M272.9 134v.7M272.9 135.3v.7M272.9 136.6v.7M1.6 154.2h6.6M288.9 154.2h6.5M201.7 193.5h87.2M201.7 198.2h87.2"/>
<path d="M218.7 193.5v9.9M234.4 193.5v9.9M246.9 198.2v5.2M265.3 193.5v4.7M273.1 198.2v5.2M288.9 188.3h-87.2v15.1M1.6 210h293.8M8.2 203.4l-6.6 6.6M8.2 203.4h280.7M54.2 203.4v6.6M101 203.4v6.6M147.9 203.4v6.6"/>
<path d="M194.6 203.4v6.6M241.4 203.4v6.6M288.9 203.4l6.5 6.6"/>
<circle cx="238.6" cy="19.8" r=".11"/>
<circle cx="241.5" cy="19.8" r=".11"/>
<circle cx="240.1" cy="20.4" r="2.77"/>
<circle cx="137.1" cy="40.9" r="1.4"/>
<circle cx="237.9" cy="48.6" r="1.4"/>
<circle cx="131" cy="105.5" r="1.4"/>
<circle cx="224.7" cy="109.7" r="1.4"/>
</g>
<g fill="#000" stroke="#000" stroke-width=".14">
<path d="M224.9 19.8h.2v.1h-.2z" fill-rule="evenodd"/>
<path d="M149.4 30.9h.2v.2h-.2z" fill-rule="evenodd"/>
<path d="M146.8 90.9h.2v.2h-.2z" fill-rule="evenodd"/>
<path d="M240.6 95.2h.2v.2h-.2z" fill-rule="evenodd"/>
<circle cx="230.9" cy="19.9" r=".13"/>
<circle cx="238.8" cy="33" r=".13"/>
<circle cx="238.8" cy="42.8" r=".13"/>
</g>
<text font-size="4.5" x="237.4" y="193">CMIOT</text>
<text font-size="3.3" x="245.2" y="196.9">02.MCU</text>
<text font-size="3" x="240.7" y="202">A2</text>
<g font-size="2.7">
<text x="105.9" y="23.9">模块开关机控制</text>
<text x="106.5" y="87.5">模块唤醒控制</text>
<text x="197.7" y="88.9">模块复位控制</text>
<text x="10" y="146.6">备注：</text>
<text x="9.4" y="151.8">1.U4指代客户的控制器。模块的GPIO类型接口是1.8V电压域，如果U4的GPIO为1.8V，则相关的电平转换电路可以忽略。</text>
<text x="9.4" y="157.1">2.模块的USB只能作为从设备，支持USB2.0高速和全速模式，因此主控制器必须支持USB主模式或者OTG功能。</text>
<text x="9.7" y="168">3.建议客户主控制器选用默认低电平的GPIO口作为模块PWR_ON/OFF和RESET的控制引脚。确保PWR_ON/OFF和RESET引脚没有大负载电容（负载电容不超过10 nF）。</text>
<text x="12.1" y="162.1">模块和主控制器的USB_VBUS作为输入源，需要由外部提供。模块的USB_VBUS用于USB检测，VBUS_CTRL用于控制USB_VBUS电源的通断。</text>
<text x="10" y="172.8">4.当启用模块的睡眠功能时，拉低UART0_DTR可唤醒睡眠中的模块。可以使用开集控制电路或者“串口设计”页面的电平转换电路，但是在设计中只能选择其中一种电路。</text>
<text x="12.2" y="177.7">模块睡眠、唤醒的相关功能介绍，请参考《ML307C硬件设计手册》。</text>
</g>
<g font-size="2.4">
<text x="31.5" y="5.3">6</text>
<text x="78.3" y="5.3">5</text>
<text x="125" y="5.3">4</text>
<text x="170.2" y="5.3">3</text>
<text x="218.6" y="5.3">2</text>
<text x="265.4" y="5.3">1</text>
<text x="4.9" y="31.5">D</text>
<text x="290.2" y="31.5">D</text>
<text x="4.9" y="80.7">C</text>
<text x="290.2" y="80.7">C</text>
<text x="4.9" y="130">B</text>
<text x="290.2" y="130">B</text>
<text x="4.9" y="179.1">A</text>
<text x="290.2" y="179.1">A</text>
<text x="30.8" y="208.7">6</text>
<text x="77.7" y="208.7">5</text>
<text x="124.4" y="208.7">4</text>
<text x="169.5" y="208.7">3</text>
<text x="217.9" y="208.7">2</text>
<text x="264.8" y="208.7">1</text>
</g>
<text font-size="2" x="196" y="34">来自主板的5V电源</text>
<g font-size="1.5">
<text x="279.7" y="201.3">2</text>
<text x="285.6" y="201.3">6</text>
</g>
<text font-size="1.2" x="265.7" y="194.7">PORJECT</text>
<g font-size=".9">
<text x="241.3" y="17.1">U5</text>
<text x="212.9" y="19.3">[3]</text>
<text x="214.8" y="19.9">DC_5V</text>
<text x="238" y="19.2" transform="rotate(-90 238 19.2)">S</text>
<text x="242.5" y="19.3" transform="rotate(-90 242.5 19.3)">D</text>
<text x="260.6" y="19.9">USB_VBUS</text>
<text x="268.4" y="19.3">[1,2,6]</text>
<text x="231.6" y="29">470nF</text>
<text x="231.6" y="25.8">C4</text>
<text x="240.4" y="24.1" transform="rotate(-90 240.4 24.1)">G</text>
<text x="241.9" y="24.1">SI2333CDS-T1</text>
<text x="169.4" y="31">PWR_ON/OFF</text>
<text x="178" y="30.4">[1,6]</text>
<text x="101.3" y="40.2">[2]</text>
<text x="103.4" y="40.9">ON/OFF_MCU</text>
<text x="134.5" y="39.5">Q1</text>
<text x="150.3" y="38.3">C1</text>
<text x="150.5" y="41.5">10nF</text>
<text x="239.4" y="40.9">100KR</text>
<text x="239.5" y="36.3">R3</text>
<text x="130.7" y="43.5">DTC043ZEBTL</text>
<text x="212.9" y="48">[2]</text>
<text x="227.7" y="42.2">R4</text>
<text x="233" y="42.2">10KR</text>
<text x="235.2" y="47.3">Q4</text>
<text x="215.1" y="48.6">VBUS_CTRL</text>
<text x="229.8" y="50.9">DTC043ZEBTL</text>
<text x="30.4" y="54.4">U4</text>
<text x="31.7" y="57.5">MCU1</text>
<text x="37.5" y="56.3">GND</text>
<text x="37.7" y="55">VDD</text>
<text x="37.7" y="58.9">RXD</text>
<text x="37.8" y="57.6">TXD</text>
<text x="40.8" y="54.4">1</text>
<text x="40.8" y="55.7">2</text>
<text x="40.8" y="57">3</text>
<text x="40.8" y="58.3">4</text>
<text x="40.8" y="59.6">5</text>
<text x="56.9" y="54.9">VDD_MCU</text>
<text x="57" y="59.1">RXD_MCU</text>
<text x="57.1" y="57.7">TXD_MCU</text>
<text x="63.2" y="57.4">[4]</text>
<text x="63.2" y="59">[4]</text>
<text x="37.6" y="64.2">DCD</text>
<text x="37.7" y="65.4">DTR</text>
<text x="37.8" y="60.2">CTS</text>
<text x="37.8" y="61.5">RTS</text>
<text x="38.7" y="62.9">RI</text>
<text x="40.8" y="60.9">6</text>
<text x="40.8" y="62.3">7</text>
<text x="40.8" y="63.5">8</text>
<text x="40.8" y="64.9">9</text>
<text x="56.9" y="64.1">DCD_MCU</text>
<text x="57.1" y="65.4">DTR_MCU</text>
<text x="57.1" y="60.4">CTS_MCU</text>
<text x="57.1" y="61.6">RTS_MCU</text>
<text x="57.5" y="62.8">RI_MCU</text>
<text x="63.4" y="60">[4]</text>
<text x="63.4" y="61.3">[4]</text>
<text x="63.4" y="62.7">[4]</text>
<text x="63.4" y="64">[4]</text>
<text x="63.4" y="65.3">[4]</text>
<text x="34.8" y="66.8">USB_VBUS</text>
<text x="36.1" y="68.1">USB_D+</text>
<text x="36.3" y="69.4">USB_D-</text>
<text x="36.4" y="70.7">USB_ID</text>
<text x="40.8" y="66.2">10</text>
<text x="40.8" y="67.5">11</text>
<text x="40.8" y="68.8">12</text>
<text x="40.8" y="70.1">13</text>
<text x="57.2" y="69.6">USB_DM</text>
<text x="57.4" y="66.7">USB_VBUS</text>
<text x="57.4" y="68.2">USB_DP</text>
<text x="63.4" y="68">[1]</text>
<text x="63.4" y="69.3">[1]</text>
<text x="64.6" y="66.6">[1,2,6]</text>
<text x="35.9" y="77.3">GPIO_01</text>
<text x="40.8" y="76.7">14</text>
<text x="40.8" y="78">15</text>
<text x="57.1" y="77.3">VBAT_EN</text>
<text x="62.6" y="77.1">[3]</text>
<text x="35.9" y="78.6">GPIO_02</text>
<text x="35.9" y="79.9">GPIO_03</text>
<text x="35.9" y="81.2">GPIO_04</text>
<text x="35.9" y="82.5">GPIO_05</text>
<text x="35.9" y="83.8">GPIO_06</text>
<text x="40.8" y="79.3">16</text>
<text x="40.8" y="80.6">17</text>
<text x="40.8" y="81.9">18</text>
<text x="40.8" y="83.2">19</text>
<text x="56.8" y="82.6">WAKE_UP_MCU</text>
<text x="57" y="81.1">RESET_MCU</text>
<text x="57.1" y="79.8">ON/OFF_MCU</text>
<text x="57.1" y="78.7">VBUS_CTRL</text>
<text x="63.9" y="78.3">[2]</text>
<text x="64.6" y="79.5">[2]</text>
<text x="64.6" y="80.9">[2]</text>
<text x="65.4" y="82.3">[2]</text>
<text x="35.9" y="85.1">GPIO_07</text>
<text x="35.9" y="86.5">GPIO_08</text>
<text x="35.9" y="87.8">GPIO_09</text>
<text x="35.9" y="89.1">GPIO_10</text>
<text x="40.8" y="84.5">20</text>
<text x="40.8" y="85.9">21</text>
<text x="40.8" y="87.2">22</text>
<text x="40.8" y="88.5">23</text>
<text x="40.8" y="89.8">24</text>
<text x="35.9" y="90.4">GPIO_11</text>
<text x="35.9" y="91.7">GPIO_12</text>
<text x="35.9" y="93">GPIO_13</text>
<text x="40.8" y="91.1">25</text>
<text x="40.8" y="92.4">26</text>
<text x="163.8" y="91.1">UART0_DTR</text>
<text x="171.7" y="90.4">[1,4]</text>
<text x="255.9" y="95.3">RESET</text>
<text x="260.7" y="94.7">[1]</text>
<text x="241.5" y="99.9">C3</text>
<text x="92.1" y="104.9">[2]</text>
<text x="93.9" y="105.5">WAKE_UP_MCU</text>
<text x="122.9" y="107.9">DTC043ZEBTL</text>
<text x="129.2" y="103.5">Q2</text>
<text x="147.7" y="104.9">C2</text>
<text x="223.1" y="107.1">Q3</text>
<text x="241.6" y="104.5">10nF</text>
<text x="147.8" y="108.1">10nF</text>
<text x="188.6" y="109.1">[2]</text>
<text x="190.4" y="109.7">RESET_MCU</text>
<text x="216.6" y="112.1">DTC043ZEBTL</text>
<text x="202.2" y="194.9">DRAWN:</text>
<text x="219.5" y="194.7">DATED:</text>
<text x="235.4" y="194.7">TITLE:</text>
<text x="202.2" y="200.2">CHECKED:</text>
<text x="219.6" y="199.6">DATED:</text>
<text x="235.2" y="200">SIZE:</text>
<text x="248.2" y="200">REV:</text>
<text x="274.4" y="201.4">SHEET:</text>
<text x="279" y="201.4">OF</text>
</g>
</svg>
